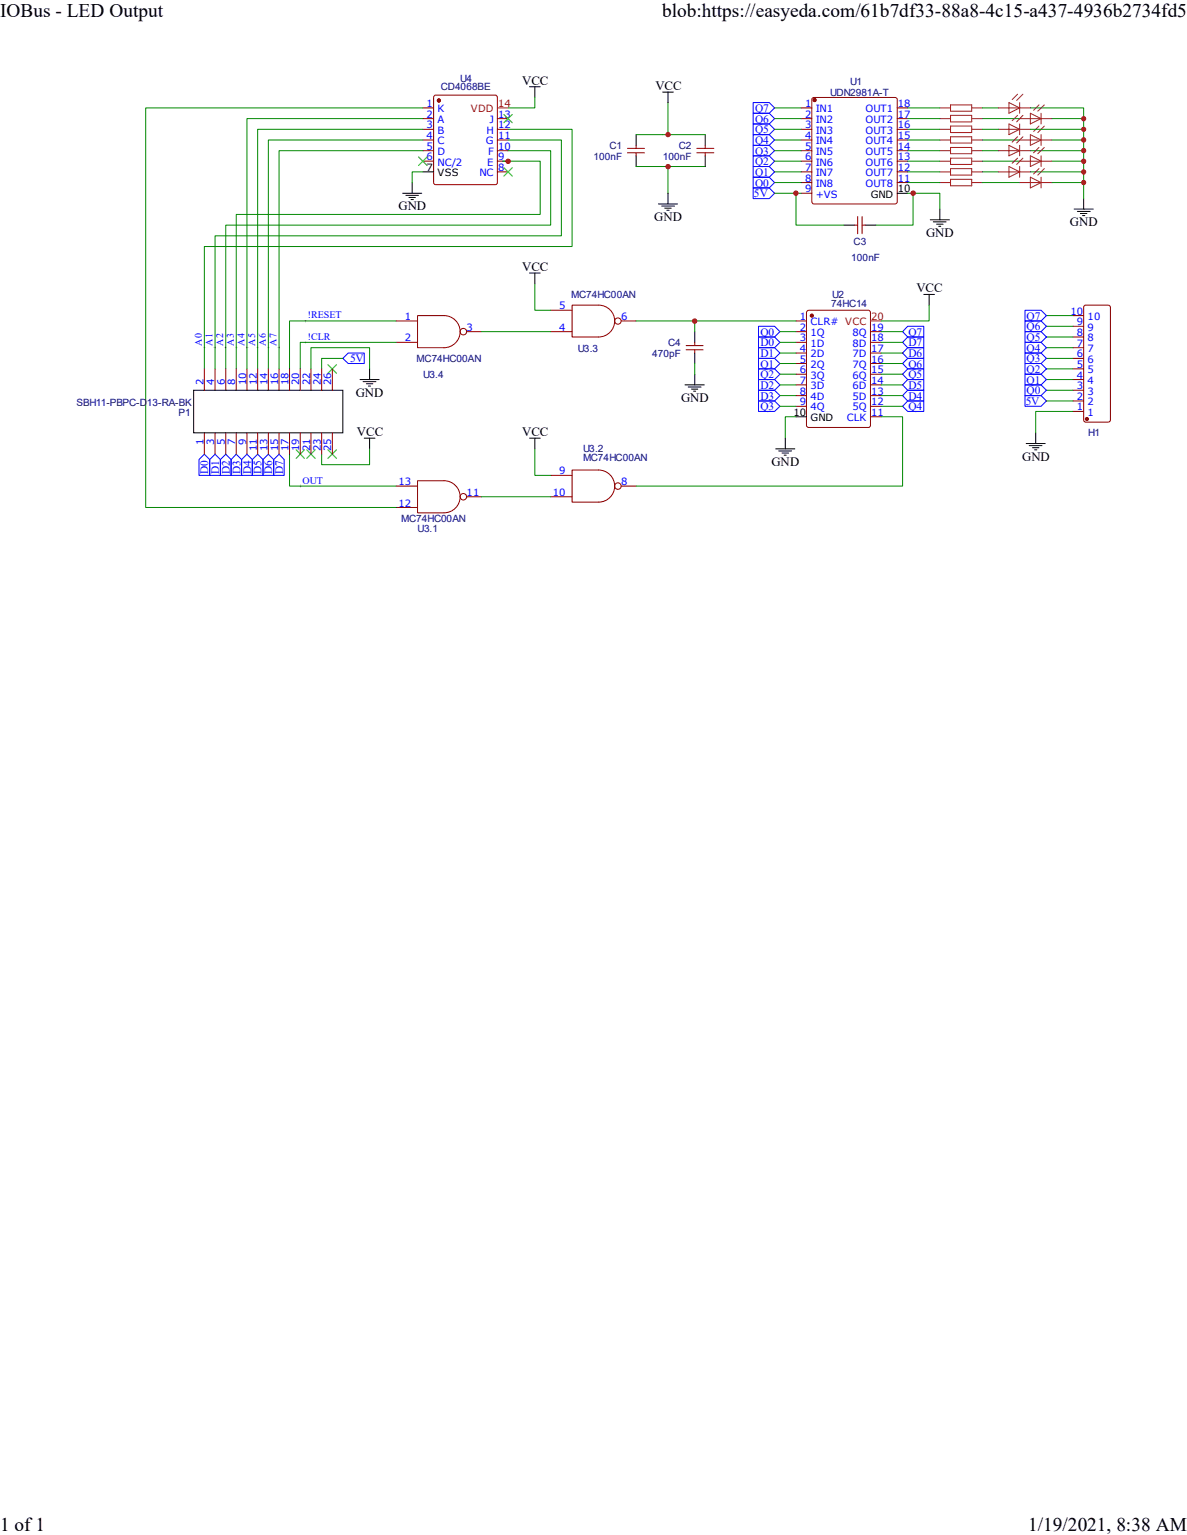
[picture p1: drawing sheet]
<svg xmlns="http://www.w3.org/2000/svg" width="216mm" height="279mm" viewBox="0 0 216 279" stroke-linecap="round" stroke-linejoin="round" font-family="sans-serif">
<circle cx="79.8" cy="18.3" r=".28" fill="#800"/>
<g fill="none" stroke="#800" stroke-width=".18">
<path d="M79.1 17.4l11-.1 .3 .2 .1 15.7-.2 .4h-11.1l-.3-.2v-15.7z"/>
<circle cx="79.8" cy="18.3" r=".28"/>
</g>
<circle cx="79.8" cy="18.3" r=".28" fill="#800"/>
<g fill="none" stroke="#800" stroke-width=".18">
<path d="M76.9 19.6h2M76.9 21.6h2M76.9 23.5h2M76.9 25.5h2M76.9 27.4h2M76.9 29.3h2M90.5 21.6h1.9M90.5 23.5h1.9M90.5 25.5h1.9M90.5 27.4h1.9M90.5 29.3h1.9M90.5 31.3h1.9"/>
<path d="M72.1 58.4h3.8M75.9 57.4h4.9a2.92 2.92 0 0 1 2.9 3 2.92 2.92 0 0 1-2.9 2.9h-4.9zM100.2 56.5h3.9M104.1 55.5h4.8a2.9 2.9 0 0 1 2.9 2.9 2.9 2.9 0 0 1-2.9 2.9h-4.8zM113 58.4h2.7M146.9 56.5h11l.4 .2v20.7l-.2 .4h-11l-.4-.2v-20.7zM72.1 62.3h3.8M84.9 60.4h2.7M100.2 60.4h3.9M72.1 88.5h3.8M72.1 92.4h3.8M75.9 87.5h4.9a2.92 2.92 0 0 1 2.9 2.9 2.92 2.92 0 0 1-2.9 2.9h-4.9z"/>
<path d="M84.9 90.4h2.7M100.2 86.5h3.9M100.2 90.4h3.9M104.1 85.6h4.8a2.92 2.92 0 0 1 2.9 2.9 2.92 2.92 0 0 1-2.9 2.9h-4.8zM113 88.5h2.7"/>
<circle cx="79.8" cy="18.3" r=".28"/>
<circle cx="112.4" cy="58.4" r=".59"/>
<circle cx="84.3" cy="60.4" r=".6"/>
<circle cx="84.3" cy="90.4" r=".59"/>
<circle cx="112.4" cy="88.5" r=".6"/>
</g>
<path d="M76.9 31.3h2" fill="none" stroke="#000" stroke-width=".18"/>
<path d="M90.5 19.6h1.9" fill="none" stroke="#f00" stroke-width=".18"/>
<circle cx="147.7" cy="57.5" r=".29" fill="#800"/>
<g fill="none" stroke="#800" stroke-width=".18">
<path d="M147.7 17.9l.3-.2h14.8l.3 .2 .1 18.8-.2 .4h-15l-.3-.2zM144.8 58.4h1.9M144.8 60.4h1.9M144.8 62.3h1.9M144.8 64.3h1.9M144.8 66.2h1.9M144.8 68.1h1.9M144.8 70.1h1.9M144.8 72h1.9M144.8 74h1.9M158.3 60.4h2M158.3 62.3h2"/>
<path d="M158.3 64.3h2M158.3 66.2h2M158.3 68.1h2M158.3 70.1h2M158.3 72h2M158.3 74h2M158.3 75.9h2"/>
<circle cx="147.7" cy="57.5" r=".29"/>
</g>
<g fill="none" stroke="#000" stroke-width=".18">
<path d="M96.3 15.8h2M97.3 15.8v1.9M73.2 35.2h3.5M73.8 35.6h2.3M74.4 35.9h1.2M74.8 36.3h.4M75 33.2v2M96.3 49.7h2M97.3 49.7v1.9M168 53.6h2M169 53.6v1.9M65.5 69.1h3.5"/>
<path d="M66 69.5h2.4M66.3 79.8h1.9M66.6 69.8h1.2M67 70.3h.4M67.2 67.1v2M67.2 79.8v1.9M96.3 79.8h2M97.3 79.8v1.9M142.8 79.8v1.9M144.8 75.9h1.9M141.1 81.7h3.5M141.6 82.1h2.4"/>
<path d="M142.2 82.5h1.2M142.6 82.8h.4"/>
</g>
<path d="M158.3 58.4h2" fill="none" stroke="#f00" stroke-width=".18"/>
<g fill="#000">
<path d="M76.1 28.6l1.6 1.5zM76.1 30.1l1.6-1.5z"/>
<path d="M91.7 20.8l1.5 1.6zM91.7 22.4l1.5-1.6z"/>
<path d="M91.7 30.5l1.5 1.5zM91.7 32l1.5-1.5z"/>
<path d="M59.6 66.4l1.6 1.5zM59.6 67.9l1.6-1.5z"/>
<path d="M53.8 81.9l1.6 1.5zM55.4 81.9l-1.6 1.5z"/>
<path d="M55.8 81.9l1.5 1.5zM57.3 81.9l-1.5 1.5z"/>
<path d="M59.6 81.9l1.6 1.5zM59.6 83.4l1.6-1.5z"/>
</g>
<g fill="none" stroke="#3c3" stroke-width=".18">
<path d="M76.1 28.6l1.6 1.5M77.7 28.6l-1.6 1.5M91.7 20.8l1.5 1.6M91.7 30.5l1.5 1.5M93.2 20.8l-1.5 1.6M93.2 30.5l-1.5 1.5M59.6 66.4l1.6 1.5M61.2 66.4l-1.6 1.5M53.8 81.9l1.6 1.5M55.4 81.9l-1.6 1.5M55.8 81.9l1.5 1.5M57.3 81.9l-1.5 1.5"/>
<path d="M59.6 81.9l1.6 1.5M61.2 81.9l-1.6 1.5"/>
</g>
<g fill="none" stroke="#080" stroke-width=".18">
<path d="M76.9 19.6h-50.4v72.8h45.6M97.3 17.7v1.9h-4.9M76.9 31.3h-1.9v1.9M72.1 58.4h-19.4v8.7M97.3 51.6v4.9h2.9M115.7 58.4h29.1M169 55.5v2.9h-8.7M56.6 67.1v-3.8h10.6v3.8M72.1 62.3h-17.5v4.8M87.6 60.4h12.6M144.8 75.9h-2v3.9M160.3 75.9h3.9v12.6h-48.5"/>
<path d="M52.7 82.7v5.8h19.4M67.2 81.7v2.9h-8.7v-1.9M87.6 90.4h12.6M97.3 81.7v4.8h2.9"/>
</g>
<circle cx="148.2" cy="18.2" r=".3" fill="#800"/>
<g fill="none" stroke="#800" stroke-width=".18">
<path d="M145.7 19.6h2M163.2 19.6h1.9M145.7 21.6h2M145.7 23.5h2M145.7 25.5h2M145.7 27.4h2M145.7 29.3h2M145.7 31.3h2M145.7 33.2h2M145.7 35.2h2M163.2 21.6h1.9M163.2 23.5h1.9"/>
<path d="M163.2 25.5h1.9M163.2 27.4h1.9M163.2 29.3h1.9M163.2 31.3h1.9M163.2 33.2h1.9M197.2 55.7l.3-.2h4l.4 .2 .1 .2v20.6l-.1 .1-.4 .2h-4h-.2l-.2-.3z"/>
<circle cx="148.2" cy="18.2" r=".3"/>
</g>
<path d="M163.2 35.2h1.9M170.9 38.1v1.9M195.4 38.1h3.4M196 38.5h2.3M196.5 38.9h1.2M196.9 39.2h.4M197.1 36.2v1.9M169.2 40h3.5M169.8 40.4h2.3M170.3 40.8h1.2M170.7 41.2h.4" fill="none" stroke="#000" stroke-width=".18"/>
<g fill="none" stroke="#00f" stroke-width=".18">
<path d="M137 18.7h2.9l1 .9-1 1h-2.9zM137 34.2h2.9l1 1-1 1h-2.9zM137 32.3h2.9l1 .9-1 1h-2.9zM137 30.3h2.9l1 1-1 1h-2.9zM137 28.4h2.9l1 .9-1 1h-2.9zM137 26.5h2.9l1 .9-1 1h-2.9zM137 24.5h2.9l1 1-1 1h-2.9zM137 22.6h2.9l1 .9-1 1h-2.9zM137 20.6h2.9l1 1-1 1h-2.9zM138 59.4h2.9l1 1-1 .9h-2.9zM165.1 59.4h2.9v1.9h-2.9l-.9-.9zM62.4 65.2l.9-.9h3v1.9h-3z"/>
<path d="M138 61.3h2.9l1 1-1 1h-2.9zM138 63.3h2.9l1 1-1 .9h-2.9zM138 69.1h2.9l1 1-1 .9h-2.9zM138 71h2.9l1 1-1 1h-2.9zM138 65.2h2.9l1 1-1 .9h-2.9zM138 67.1h2.9l1 1-1 1h-2.9zM138 73h2.9l1 1-1 .9h-2.9zM164.2 66.2l.9-1h2.9v1.9h-2.9zM165.1 61.3h2.9v2h-2.9l-.9-1zM165.1 63.3h2.9v1.9h-2.9l-.9-.9zM165.1 69.1h2.9v1.9h-2.9l-.9-.9zM165.1 71h2.9v2h-2.9l-.9-1z"/>
<path d="M165.1 67.1h2.9v2h-2.9l-.9-1zM165.1 73h2.9v1.9h-2.9l-.9-.9z"/>
</g>
<g fill="none" stroke="#080" stroke-width=".18">
<path d="M140.9 19.6h4.8M165.1 19.6h5.8M178.7 19.6h2.9M187.4 19.6h9.7v16.6M140.9 33.2h4.8M140.9 31.3h4.8M140.9 27.4h4.8M140.9 29.3h4.8M140.9 25.5h4.8M140.9 21.6h4.8M140.9 23.5h4.8M140.9 35.2h4.8"/>
<path d="M165.1 35.2h5.8v2.9M165.1 33.2h5.8M165.1 31.3h5.8M165.1 27.4h5.8M165.1 29.3h5.8M165.1 25.5h5.8M165.1 21.6h5.8M165.1 23.5h5.8M178.7 33.2h6.8M178.7 31.3h2.9M178.7 27.4h2.9M178.7 29.3h6.8"/>
<path d="M178.7 25.5h6.8M178.7 21.6h6.8M187.4 31.3h9.7M187.4 27.4h9.7M191.3 33.2h5.8M191.3 29.3h5.8M191.3 25.5h5.8M191.3 21.6h5.8M141.9 62.3h2.9M141.9 64.3h2.9M141.9 70.1h2.9M141.9 72h2.9"/>
<path d="M141.9 60.4h2.9M141.9 66.2h2.9M141.9 68.1h2.9M141.9 74h2.9M160.3 62.3h3.9M160.3 64.3h3.9M160.3 70.1h3.9M160.3 72h3.9M160.3 60.4h3.9M160.3 66.2h3.9M160.3 68.1h3.9M160.3 74h3.9"/>
</g>
<g fill="none" stroke="#8d2323" stroke-width=".18">
<path d="M170.9 19.6h2M172.9 19.1h3.8v1.1h-3.8zM176.7 19.6h2M170.9 33.2h2M170.9 31.3h2M170.9 27.4h2M170.9 29.3h2M170.9 23.5h2M170.9 25.5h2M170.9 21.6h2M172.9 32.6h3.8v1.2h-3.8zM172.9 21h3.8v1.2h-3.8z"/>
<path d="M172.9 22.9h3.8v1.2h-3.8zM172.9 24.9h3.8v1.1h-3.8zM172.9 26.8h3.8v1.2h-3.8zM172.9 28.8h3.8v1.1h-3.8zM172.9 30.7h3.8v1.2h-3.8zM176.7 33.2h2M176.7 31.3h2M176.7 27.4h2M176.7 29.3h2M176.7 23.5h2M176.7 25.5h2M176.7 21.6h2"/>
</g>
<circle cx="197.7" cy="76.3" r=".29" fill="#800"/>
<g fill="none" stroke="#800" stroke-width=".18">
<path d="M114.1 27.8h3.1M114.1 27h3.1M115.7 26.5v.5M115.7 27.8v.6M126.7 27.8h3.1M126.7 27h3.1M128.3 26.5v.5M128.3 27.8v.6M156 39.4v3.1M156.8 39.4v3.1M155.4 41h.6M156.8 41h.6"/>
<path d="M195.2 59.4h1.9M195.2 57.4h1.9M124.8 63.7h3.1M124.8 62.9h3.1M126.4 62.3v.6M126.4 63.7v.6M195.2 74.9h1.9M195.2 73h1.9M195.2 71h1.9M195.2 69.1h1.9M195.2 67.1h1.9M195.2 65.2h1.9"/>
<path d="M195.2 63.3h1.9M195.2 61.3h1.9"/>
<circle cx="197.7" cy="76.3" r=".29"/>
</g>
<g fill="none" stroke="#080" stroke-width=".18">
<path d="M121.5 18.7v5.8h-5.8M76.9 21.6h-32v45.5M76.9 23.5h-30v43.6M76.9 25.5h-28.1v41.6M76.9 27.4h-26.1v39.7M91.4 29.3h6.9v9.7h-55.3v28.1M92.4 23.5h11.7v21.4h-66.9v22.2M92.4 25.5h9.7v17.4h-63v24.2M92.4 27.4h7.8v13.6h-59.1v26.1M115.7 30.3h5.8M121.5 24.5h6.8M128.3 30.3h-6.8v4.9"/>
<path d="M144.8 35.2v5.8h8.7M166.1 35.2v5.8h-6.8M178.7 23.5h2.9M187.4 23.5h9.7M126.4 58.4v2M190.3 57.4h4.9M190.3 59.4h4.9M62.4 65.2h-3.9v1.9M126.4 66.2v1.9M190.3 61.3h4.9M190.3 63.3h4.9M190.3 65.2h4.9"/>
<path d="M190.3 67.1h4.9M190.3 69.1h4.9M190.3 71h4.9M190.3 73h4.9M195.2 74.9h-6.8v3.9"/>
</g>
<g fill="none" stroke="#000" stroke-width=".18">
<path d="M120.5 16.8h2M121.5 16.8v1.9M115.7 24.5v2M115.7 28.4v1.9M119.8 37.1h3.4M120.4 37.5h2.3M120.9 37.9h1.2M121.3 38.3h.4M121.5 35.2v1.9M128.3 24.5v2M128.3 28.4v1.9M153.5 41h1.9"/>
<path d="M157.4 41h1.9M124.6 70.1h3.5M125.2 70.4h2.3M125.8 70.8h1.1M126.2 71.2h.3M126.4 60.4v1.9M126.4 64.3v1.9M126.4 68.1v2M188.4 78.8v1.9M186.6 80.7h3.5M187.2 81.1h2.3M187.8 81.5h1.2"/>
<path d="M188.2 81.9h.4"/>
</g>
<path d="M186.4 58.4h3l.9 1-.9 1h-3zM186.4 56.5h3l.9 .9-.9 1h-3zM186.4 72h3l.9 1-.9 1h-3zM186.4 70.1h3l.9 .9-.9 1h-3zM186.4 68.1h3l.9 1-.9 1h-3zM186.4 66.2h3l.9 .9-.9 1h-3zM186.4 64.3h3l.9 .9-.9 1h-3zM186.4 62.3h3l.9 1-.9 1h-3zM186.4 60.4h3l.9 .9-.9 1h-3z" fill="none" stroke="#00f" stroke-width=".18"/>
<g fill="none" stroke="#8d2323" stroke-width=".18">
<path d="M181.6 19.6h5.8M183.5 18.7l2 .9-2 1zM185.1 17.1l-1 1M185.5 18.7v1.9M186.1 17.1l-1.2 1.2M189 19.1l-1 1M189.9 19.1l-1.1 1.1M181.6 31.3h5.8M181.6 27.4h5.8M181.6 23.5h5.8M183.5 30.3l2 1-2 1zM183.5 22.6l2 .9-2 1z"/>
<path d="M183.5 26.5l2 .9-2 1zM185.1 28.8l-1 .9M185.1 24.9l-1 1M185.1 21l-1 1M185.5 33.2h5.8M185.5 22.6v1.9M185.5 26.5v1.9M185.5 30.3v2M185.5 29.3h5.8M185.5 25.5h5.8M185.5 21.6h5.8M186.1 28.8l-1.2 1.1"/>
<path d="M186.1 24.9l-1.2 1.1M186.1 21l-1.2 1.2M187.4 32.3l2 .9-2 1zM187.4 20.6l2 1-2 1zM187.4 24.5l2 1-2 1zM187.4 28.4l2 .9-2 1zM189 30.7l-1 1M189 26.8l-1 1M189 22.9l-1 1M189.4 20.6v2M189.4 24.5v2M189.4 28.4v1.9"/>
<path d="M189.4 32.3v1.9M189.9 30.7l-1.1 1.2M189.9 26.8l-1.1 1.2M189.9 22.9l-1.1 1.2"/>
</g>
<g fill="#000">
<path d="M55.6 58.3v.3zM55.4 58.4h.4z"/>
<path d="M55.6 62.1v.4zM55.4 62.3h.4z"/>
<path d="M54.6 88.3v.4zM54.4 88.5h.4z"/>
</g>
<g fill="#c00">
<circle cx="197.1" cy="31.3" r=".47"/>
<circle cx="197.1" cy="27.4" r=".48"/>
<circle cx="197.1" cy="29.4" r=".48"/>
<circle cx="197.1" cy="25.5" r=".48"/>
<circle cx="197.1" cy="21.6" r=".47"/>
<circle cx="197.1" cy="33.2" r=".47"/>
<circle cx="92.4" cy="29.4" r=".49"/>
<circle cx="144.8" cy="35.2" r=".49"/>
<circle cx="166.1" cy="35.2" r=".49"/>
<circle cx="197.1" cy="23.5" r=".46"/>
<circle cx="121.5" cy="24.5" r=".49"/>
<circle cx="121.5" cy="30.3" r=".49"/>
<circle cx="126.3" cy="58.4" r=".49"/>
</g>
<path d="M37.2 82.7l.9 1v2.8h-1.9v-2.8zM39.1 82.7l1 1v2.8h-2v-2.8zM41.1 82.7l.9 1v2.8h-1.9v-2.8zM43 82.7l.9 1v2.8h-1.9v-2.8zM44.9 82.7l1 1v2.8h-2v-2.8zM46.9 82.7l.9 1v2.8h-1.9v-2.8zM48.8 82.7l1 1v2.8h-2v-2.8zM50.8 82.7l.9 1v2.8h-1.9v-2.8z" fill="none" stroke="#00f" stroke-width=".18"/>
<g fill="none" stroke="#800" stroke-width=".18">
<path d="M37.2 67.1v3.9M37.2 78.8v3.9M39.1 67.1v3.9M39.1 78.8v3.9M41.1 67.1v3.9M41.1 78.8v3.9M43 67.1v3.9M43 78.8v3.9M44.9 67.1v3.9M44.9 78.8v3.9M46.9 67.1v3.9M46.9 78.8v3.9"/>
<path d="M48.8 67.1v3.9M48.8 78.8v3.9M50.8 67.1v3.9M50.8 78.8v3.9M52.7 67.1v3.9M52.7 78.8v3.9M54.6 67.1v3.9M54.6 78.8v3.9M56.6 67.1v3.9M56.6 78.8v3.9M58.5 67.1v3.9M58.5 78.8v3.9"/>
<path d="M60.5 67.1v3.9M60.5 78.8v3.9"/>
</g>
<path d="M35.2 71h27.2v7.8h-27.2z" fill="none" stroke="#000" stroke-width=".18"/>
<g fill="#000">
<path d="M37.2 63.1v.4zM37 63.3h.4z"/>
<path d="M39.1 63.1v.4zM38.9 63.3h.4z"/>
<path d="M41.1 63.1v.4zM40.9 63.3h.3z"/>
<path d="M43 63.1v.4zM42.8 63.3h.4z"/>
<path d="M44.9 63.1v.4zM44.7 63.3h.4z"/>
<path d="M46.9 63.1v.4zM46.7 63.3h.4z"/>
<path d="M48.8 63.1v.4zM48.6 63.3h.4z"/>
<path d="M50.8 63.1v.4zM50.5 63.3h.4z"/>
</g>
<g font-size="3.5">
<text x="0" y="3.2">IOBus - LED Output</text>
<text x="120.4" y="3.2">blob:https://easyeda.com/61b7df33-88a8-4c15-a437-4936b2734fd5</text>
<text x="0" y="278.7">1 of 1</text>
<text x="187" y="278.7">1/19/2021, 8:38 AM</text>
</g>
<g font-size="2.3">
<text x="95" y="15.4">VCC</text>
<text x="119.2" y="16.4">VCC</text>
<text x="72.5" y="38.3">GND</text>
<text x="119" y="40.2">GND</text>
<text x="194.6" y="41.2">GND</text>
<text x="168.4" y="43.1">GND</text>
<text x="95" y="49.4">VCC</text>
<text x="166.7" y="53.2">VCC</text>
<text x="64.7" y="72.2">GND</text>
<text x="123.9" y="73.2">GND</text>
<text x="64.9" y="79.4">VCC</text>
<text x="95" y="79.4">VCC</text>
<text x="185.9" y="83.9">GND</text>
<text x="140.3" y="84.8">GND</text>
</g>
<g font-size="2.1" fill="#00f">
<text x="137.3" y="22.4">Q6</text>
<text x="137.3" y="20.4">Q7</text>
<text x="137.3" y="28.2">Q3</text>
<text x="137.3" y="26.2">Q4</text>
<text x="137.3" y="24.3">Q5</text>
<text x="137.1" y="35.9">5V</text>
<text x="137.3" y="34">Q0</text>
<text x="137.3" y="32">Q1</text>
<text x="137.3" y="30.1">Q2</text>
<text x="186.7" y="58.2">Q7</text>
<text x="63.7" y="65.9">5V</text>
<text x="138.3" y="63">D0</text>
<text x="138.3" y="65">D1</text>
<text x="138.3" y="61.1">Q0</text>
<text x="165.2" y="63">D7</text>
<text x="165.2" y="65">D6</text>
<text x="165.2" y="61.1">Q7</text>
<text x="186.7" y="66">Q3</text>
<text x="186.7" y="64">Q4</text>
<text x="186.7" y="62.1">Q5</text>
<text x="186.7" y="60.2">Q6</text>
<text x="138.3" y="70.8">D2</text>
<text x="138.3" y="66.9">Q1</text>
<text x="138.3" y="68.9">Q2</text>
<text x="165.2" y="70.8">D5</text>
<text x="165.2" y="66.9">Q6</text>
<text x="165.2" y="68.9">Q5</text>
<text x="186.7" y="71.8">Q0</text>
<text x="186.7" y="69.9">Q1</text>
<text x="186.7" y="67.9">Q2</text>
<text x="138.3" y="72.7">D3</text>
<text x="138.3" y="74.7">Q3</text>
<text x="165.2" y="72.7">D4</text>
<text x="165.2" y="74.7">Q4</text>
<text x="186.6" y="73.7">5V</text>
<text x="37.9" y="86.3" transform="rotate(-90 37.9 86.3)">D0</text>
<text x="39.8" y="86.3" transform="rotate(-90 39.8 86.3)">D1</text>
<text x="41.8" y="86.3" transform="rotate(-90 41.8 86.3)">D2</text>
<text x="43.7" y="86.3" transform="rotate(-90 43.7 86.3)">D3</text>
<text x="45.7" y="86.3" transform="rotate(-90 45.7 86.3)">D4</text>
<text x="47.6" y="86.3" transform="rotate(-90 47.6 86.3)">D5</text>
<text x="49.5" y="86.3" transform="rotate(-90 49.5 86.3)">D6</text>
<text x="51.5" y="86.3" transform="rotate(-90 51.5 86.3)">D7</text>
</g>
<g font-size="1.8" fill="#000080">
<text x="80.2" y="16.4">CD4068BE</text>
<text x="83.7" y="14.9">U4</text>
<text x="151" y="17.4">UDN2981A-T</text>
<text x="154.6" y="15.4">U1</text>
<text x="107.9" y="29">100nF</text>
<text x="110.9" y="27.1">C1</text>
<text x="120.6" y="29">100nF</text>
<text x="123.4" y="27.1">C2</text>
<text x="154.8" y="47.5">100nF</text>
<text x="155.2" y="44.5">C3</text>
<text x="103.9" y="54.3">MC74HC00AN</text>
<text x="151.2" y="55.9">74HC14</text>
<text x="151.4" y="54.2">U2</text>
<text x="75.8" y="65.9">MC74HC00AN</text>
<text x="105.1" y="64">U3.3</text>
<text x="118.6" y="64.9">470pF</text>
<text x="121.5" y="62.9">C4</text>
<text x="77" y="68.8">U3.4</text>
<text x="13.9" y="74">SBH11-PBPC-D13-RA-BK</text>
<text x="32.5" y="75.7">P1</text>
<text x="106" y="84">MC74HC00AN</text>
<text x="106" y="82.3">U3.2</text>
<text x="197.9" y="79.4">H1</text>
<text x="73" y="95">MC74HC00AN</text>
<text x="75.9" y="96.9">U3.1</text>
</g>
<g font-size="1.8" fill="#00f">
<text x="77.6" y="19.5">1</text>
<text x="77.6" y="21.4">2</text>
<text x="77.6" y="23.4">3</text>
<text x="79.6" y="20.4">K</text>
<text x="79.6" y="22.4">A</text>
<text x="89" y="22.4">J</text>
<text x="90.6" y="23.4">12</text>
<text x="90.6" y="21.4">13</text>
<text x="146.4" y="19.5">1</text>
<text x="146.4" y="21.4">2</text>
<text x="146.4" y="23.4">3</text>
<text x="148.4" y="20.4">IN1</text>
<text x="148.4" y="22.4">IN2</text>
<text x="157.4" y="22.4">OUT2</text>
<text x="157.4" y="20.4">OUT1</text>
<text x="163.3" y="23.4">16</text>
<text x="163.3" y="21.4">17</text>
<text x="163.3" y="19.5">18</text>
<text x="77.6" y="25.3">4</text>
<text x="77.6" y="27.2">5</text>
<text x="77.6" y="29.2">6</text>
<text x="79.6" y="24.3">B</text>
<text x="79.6" y="26.3">C</text>
<text x="79.6" y="28.2">D</text>
<text x="88.3" y="26.3">G</text>
<text x="88.5" y="24.3">H</text>
<text x="88.8" y="28.2">F</text>
<text x="90.6" y="29.2">9</text>
<text x="90.6" y="27.2">10</text>
<text x="90.6" y="25.3">11</text>
<text x="146.4" y="25.3">4</text>
<text x="146.4" y="27.2">5</text>
<text x="146.4" y="29.2">6</text>
<text x="148.4" y="24.3">IN3</text>
<text x="148.4" y="26.3">IN4</text>
<text x="148.4" y="28.2">IN5</text>
<text x="157.4" y="28.2">OUT5</text>
<text x="157.4" y="26.3">OUT4</text>
<text x="157.4" y="24.3">OUT3</text>
<text x="163.3" y="29.2">13</text>
<text x="163.3" y="27.2">14</text>
<text x="163.3" y="25.3">15</text>
<text x="79.6" y="30.1">NC/2</text>
<text x="87.2" y="32.1">NC</text>
<text x="88.6" y="30.1">E</text>
<text x="90.6" y="31.1">8</text>
<text x="146.4" y="31.1">7</text>
<text x="146.4" y="33.1">8</text>
<text x="146.4" y="35">9</text>
<text x="148.4" y="30.1">IN6</text>
<text x="148.4" y="32.1">IN7</text>
<text x="148.4" y="34">IN8</text>
<text x="148.4" y="36">+VS</text>
<text x="157.4" y="34">OUT8</text>
<text x="157.4" y="32.1">OUT7</text>
<text x="157.4" y="30.1">OUT6</text>
<text x="163.3" y="33.1">11</text>
<text x="163.3" y="31.1">12</text>
<text x="56" y="58">!RESET</text>
<text x="73.6" y="58.3">1</text>
<text x="101.7" y="56.3">5</text>
<text x="113" y="58.3">6</text>
<text x="145.5" y="58.3">1</text>
<text x="147.4" y="59.2">CLR# VCC</text>
<text x="194.7" y="57.3">10</text>
<text x="195.9" y="59.2">9</text>
<text x="197.8" y="58.3">10</text>
<text x="36.7" y="62.9" transform="rotate(-90 36.7 62.9)">A0</text>
<text x="38.6" y="62.9" transform="rotate(-90 38.6 62.9)">A1</text>
<text x="40.6" y="62.9" transform="rotate(-90 40.6 62.9)">A2</text>
<text x="42.5" y="62.9" transform="rotate(-90 42.5 62.9)">A3</text>
<text x="44.4" y="62.9" transform="rotate(-90 44.4 62.9)">A4</text>
<text x="46.4" y="62.9" transform="rotate(-90 46.4 62.9)">A5</text>
<text x="48.3" y="62.9" transform="rotate(-90 48.3 62.9)">A6</text>
<text x="50.3" y="62.9" transform="rotate(-90 50.3 62.9)">A7</text>
<text x="56" y="61.8">!CLR</text>
<text x="73.6" y="62.1">2</text>
<text x="84.9" y="60.2">3</text>
<text x="101.7" y="60.2">4</text>
<text x="145.5" y="60.2">2</text>
<text x="145.5" y="62.1">3</text>
<text x="145.5" y="64.1">4</text>
<text x="145.5" y="66">5</text>
<text x="147.4" y="61.2">1Q</text>
<text x="147.4" y="63.1">1D</text>
<text x="147.4" y="65">2D</text>
<text x="155.1" y="65">7D</text>
<text x="155.1" y="63.1">8D</text>
<text x="155.1" y="61.2">8Q</text>
<text x="158.5" y="66">16</text>
<text x="158.5" y="64.1">17</text>
<text x="158.5" y="62.1">18</text>
<text x="158.5" y="60.2">19</text>
<text x="195.9" y="65">6</text>
<text x="195.9" y="63.1">7</text>
<text x="195.9" y="61.2">8</text>
<text x="197.8" y="66">6</text>
<text x="197.8" y="64.1">7</text>
<text x="197.8" y="62.1">8</text>
<text x="197.8" y="60.2">9</text>
<text x="37" y="70.1" transform="rotate(-90 37 70.1)">2</text>
<text x="38.9" y="70.1" transform="rotate(-90 38.9 70.1)">4</text>
<text x="40.9" y="70.1" transform="rotate(-90 40.9 70.1)">6</text>
<text x="42.8" y="70.1" transform="rotate(-90 42.8 70.1)">8</text>
<text x="44.7" y="70.1" transform="rotate(-90 44.7 70.1)">10</text>
<text x="46.7" y="70.1" transform="rotate(-90 46.7 70.1)">12</text>
<text x="48.6" y="70.1" transform="rotate(-90 48.6 70.1)">14</text>
<text x="50.6" y="70.1" transform="rotate(-90 50.6 70.1)">16</text>
<text x="52.5" y="70.1" transform="rotate(-90 52.5 70.1)">18</text>
<text x="54.4" y="70.1" transform="rotate(-90 54.4 70.1)">20</text>
<text x="56.4" y="70.1" transform="rotate(-90 56.4 70.1)">22</text>
<text x="58.3" y="70.1" transform="rotate(-90 58.3 70.1)">24</text>
<text x="60.2" y="70.1" transform="rotate(-90 60.2 70.1)">26</text>
<text x="145.5" y="67.9">6</text>
<text x="145.5" y="69.9">7</text>
<text x="145.5" y="71.8">8</text>
<text x="147.4" y="67">2Q</text>
<text x="147.4" y="68.9">3Q</text>
<text x="147.4" y="70.9">3D</text>
<text x="155.1" y="70.9">6D</text>
<text x="155.1" y="68.9">6Q</text>
<text x="155.1" y="67">7Q</text>
<text x="158.5" y="71.8">13</text>
<text x="158.5" y="69.9">14</text>
<text x="158.5" y="67.9">15</text>
<text x="195.9" y="70.9">3</text>
<text x="195.9" y="68.9">4</text>
<text x="195.9" y="67">5</text>
<text x="197.8" y="71.8">3</text>
<text x="197.8" y="69.9">4</text>
<text x="197.8" y="67.9">5</text>
<text x="145.5" y="73.8">9</text>
<text x="147.4" y="72.8">4D</text>
<text x="147.4" y="74.7">4Q</text>
<text x="154" y="76.7">CLK</text>
<text x="155.1" y="74.7">5Q</text>
<text x="155.1" y="72.8">5D</text>
<text x="158.5" y="75.7">11</text>
<text x="158.5" y="73.8">12</text>
<text x="195.9" y="74.7">1</text>
<text x="195.9" y="72.8">2</text>
<text x="197.8" y="75.7">1</text>
<text x="197.8" y="73.8">2</text>
<text x="37" y="80.9" transform="rotate(-90 37 80.9)">1</text>
<text x="38.9" y="80.9" transform="rotate(-90 38.9 80.9)">3</text>
<text x="40.9" y="80.9" transform="rotate(-90 40.9 80.9)">5</text>
<text x="42.8" y="80.9" transform="rotate(-90 42.8 80.9)">7</text>
<text x="44.7" y="80.9" transform="rotate(-90 44.7 80.9)">9</text>
<text x="46.7" y="82.1" transform="rotate(-90 46.7 82.1)">11</text>
<text x="48.6" y="82.1" transform="rotate(-90 48.6 82.1)">13</text>
<text x="50.6" y="82.1" transform="rotate(-90 50.6 82.1)">15</text>
<text x="52.5" y="82.1" transform="rotate(-90 52.5 82.1)">17</text>
<text x="54.4" y="82.1" transform="rotate(-90 54.4 82.1)">19</text>
<text x="56.4" y="82.1" transform="rotate(-90 56.4 82.1)">21</text>
<text x="58.3" y="82.1" transform="rotate(-90 58.3 82.1)">23</text>
<text x="60.2" y="82.1" transform="rotate(-90 60.2 82.1)">25</text>
<text x="55" y="88">OUT</text>
<text x="72.5" y="88.3">13</text>
<text x="101.7" y="86.4">9</text>
<text x="113" y="88.3">8</text>
<text x="72.5" y="92.2">12</text>
<text x="84.9" y="90.3">11</text>
<text x="100.6" y="90.3">10</text>
</g>
<g font-size="1.8" fill="#f00">
<text x="85.6" y="20.4">VDD</text>
<text x="90.6" y="19.5">14</text>
<text x="158.5" y="58.3">20</text>
</g>
<g font-size="1.8">
<text x="77.6" y="31.1">7</text>
<text x="79.6" y="32.1">VSS</text>
<text x="158.4" y="36">GND</text>
<text x="163.3" y="35">10</text>
<text x="144.3" y="75.7">10</text>
<text x="147.4" y="76.7">GND</text>
</g>
</svg>
